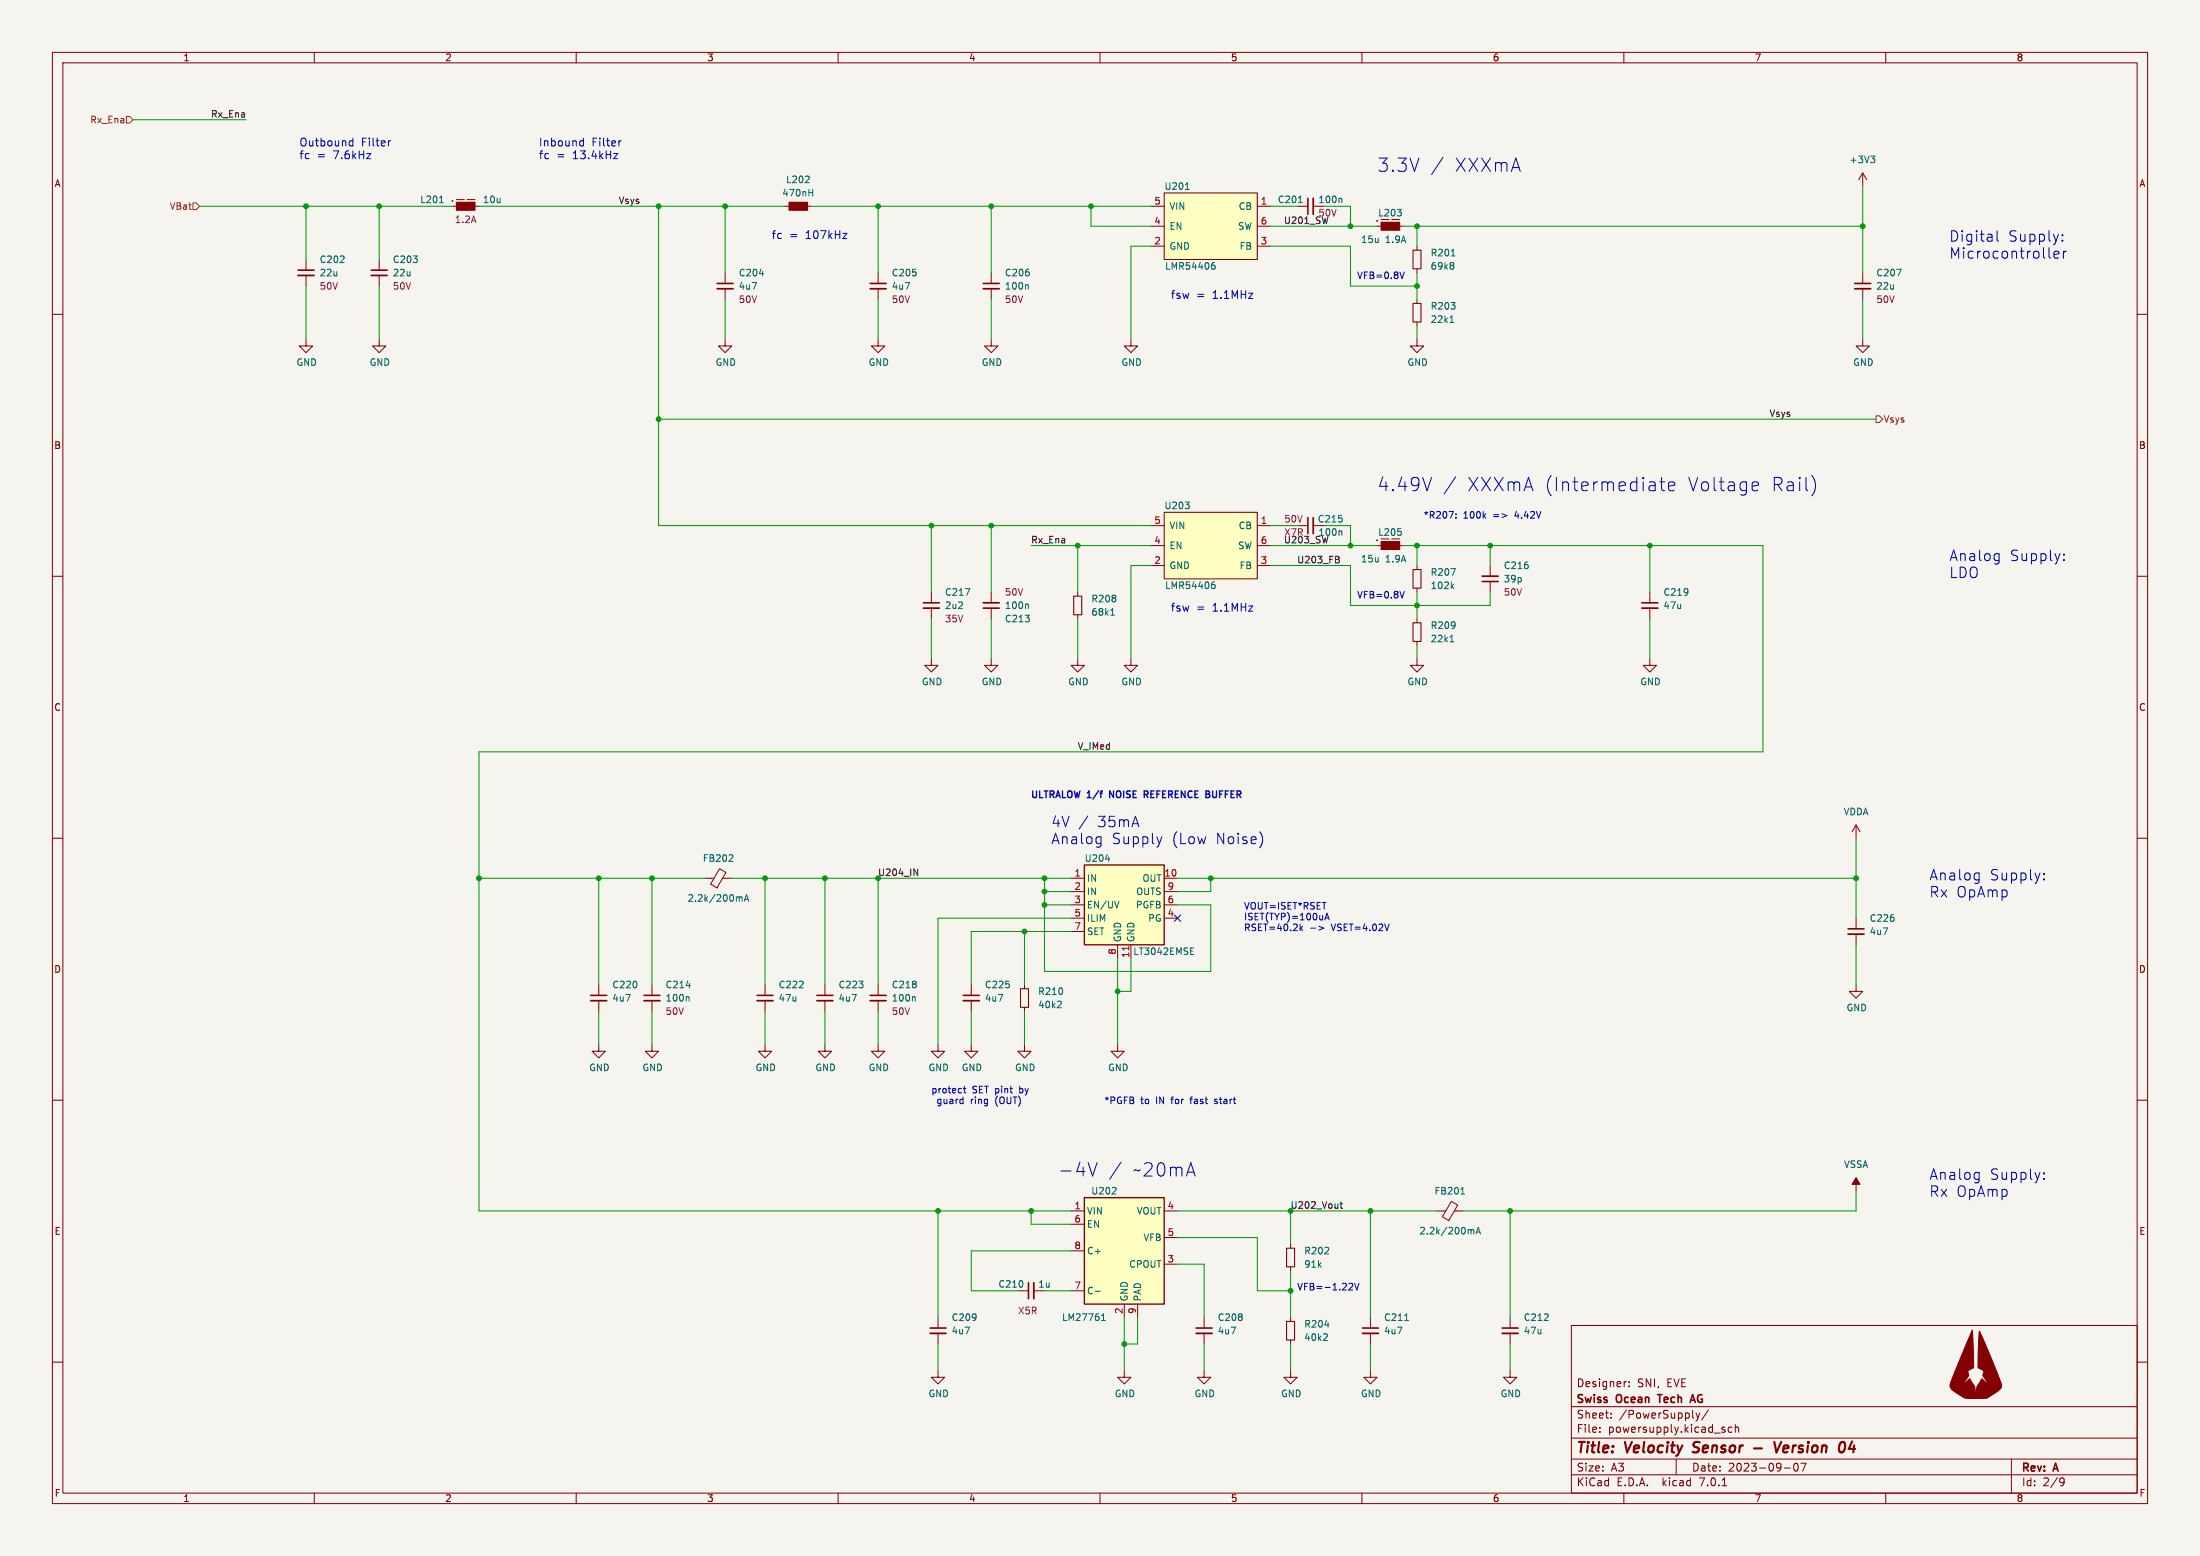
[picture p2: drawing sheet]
<svg xmlns="http://www.w3.org/2000/svg" width="420mm" height="297mm" viewBox="0 0 420 297" stroke-linecap="round" stroke-linejoin="round" font-family="sans-serif">
<path d="M0 0h420v297h-420z" fill="#f5f4ef" stroke="#f5f4ef" stroke-width=".19"/>
<g fill="none" stroke="#840000" stroke-width=".19">
<path d="M10 10h400v277h-400zM12 12h396v273h-396zM60 10v2M110 10v2M160 10v2M210 10v2M260 10v2M310 10v2M360 10v2M86.4 39.4h1.2M87.1 38.1h1.5M89.2 38.1h1.5"/>
<path d="M90.2 39.4h1.2M149.9 39.4h1.2M153.7 39.4h1.2M219.7 39.4h2.5M222.2 36.8h17.8v12.7h-17.8zM240 39.4h2.6M247.6 39.4h2.1M250.7 39.4h2M355.6 33l-.8 1.3M355.6 33v2.6M355.6 33l.8 1.3M10 60h2"/>
<path d="M58.4 49.5v2.1M58.4 52.6v2M72.4 49.5v2.1M72.4 52.6v2M138.4 52.1v2M138.4 55.1v2.1M167.6 52.1v2M167.6 55.1v2.1M189.2 52.1v2M189.2 55.1v2.1M219.7 43.2h2.5M219.7 47h2.5"/>
<path d="M240 43.2h2.6M240 47h2.6M262.9 43.2h1.3M266.7 43.2h1.3M270.5 47v.8M270.5 51.3v.8M270.5 57.2v.7M355.6 52.1v2M355.6 55.1v2.1M408 60h2M58.4 64.8v1.2h1.3l-1.3 1.3-1.3-1.3h1.3M72.4 64.8v1.2h1.3l-1.3 1.3-1.3-1.3h1.3"/>
<path d="M138.4 64.8v1.2h1.3l-1.3 1.3-1.2-1.3h1.2M167.6 64.8v1.2h1.3l-1.3 1.3-1.2-1.3h1.2M189.2 64.8v1.2h1.3l-1.3 1.3-1.2-1.3h1.2M215.9 64.8v1.2h1.3l-1.3 1.3-1.3-1.3h1.3M270.5 64.8v1.2h1.3l-1.3 1.3-1.3-1.3h1.3M270.5 61.5v.7M355.6 64.8v1.2h1.3l-1.3 1.3-1.3-1.3h1.3M222.2 97.8h17.8v12.7h-17.8zM10 110h2M177.8 113v2.1M177.8 116.1v2M189.2 113v2.1"/>
<path d="M189.2 116.1v2M205.7 113v.8M205.7 117.3v.8M219.7 100.3h2.5M219.7 104.1h2.5M219.7 108h2.5M240 100.3h2.6M240 104.1h2.6M240 108h2.6M247.6 100.3h2.1M250.7 100.3h2M262.9 104.1h1.3"/>
<path d="M266.7 104.1h1.3M270.5 108v.7M270.5 112.3v.7M270.5 118.1v.8M284.5 108v2M284.5 111v2M315 113v2.1M315 116.1v2M408 110h2M177.8 125.7v1.3h1.3l-1.3 1.3-1.3-1.3h1.3M189.2 125.7v1.3h1.3l-1.3 1.3-1.2-1.3h1.2M205.7 125.7v1.3h1.3l-1.3 1.3-1.2-1.3h1.2"/>
<path d="M215.9 125.7v1.3h1.3l-1.3 1.3-1.3-1.3h1.3M270.5 125.7v1.3h1.3l-1.3 1.3-1.3-1.3h1.3M270.5 122.4v.8M315 125.7v1.3h1.2l-1.2 1.3-1.3-1.3h1.3M10 160h2M354.3 157.5v2.5M354.3 157.5l-.7 1.3M354.3 157.5l.8 1.3M408 160h2M134.6 167.6h1.7M137.4 165.8l1.2 .7-1.7 3-1.2-.7zM137.9 167.6h1.8"/>
<path d="M204.5 167.6h2.5M204.5 170.2h2.5M204.5 172.7h2.5M204.5 175.3h2.5M204.5 177.8h2.5M222.2 167.6h2.6M222.2 170.2h2.6M222.2 172.7h2.6M222.2 175.3h2.6M354.3 175.3v2M354.3 178.3v2M114.3 199.4v1.3h1.3l-1.3 1.2-1.3-1.2h1.3"/>
<path d="M114.3 188v2M114.3 191v2M124.5 199.4v1.3h1.2l-1.2 1.2-1.3-1.2h1.3M124.5 188v2M124.5 191v2M146 199.4v1.3h1.3l-1.3 1.2-1.2-1.2h1.2M146 188v2M146 191v2M157.5 199.4v1.3h1.2l-1.2 1.2-1.3-1.2h1.3M157.5 188v2M157.5 191v2M167.6 199.4v1.3h1.3l-1.3 1.2-1.2-1.2h1.2"/>
<path d="M167.6 188v2M167.6 191v2M179.1 199.4v1.3h1.2l-1.2 1.2-1.3-1.2h1.3M185.4 199.4v1.3h1.3l-1.3 1.2-1.3-1.2h1.3M185.4 188v2M185.4 191v2M195.6 199.4v1.3h1.2l-1.2 1.2-1.3-1.2h1.3M195.6 188v.7M195.6 192.3v.7M213.4 199.4v1.3h1.2l-1.2 1.2-1.3-1.2h1.3M213.4 180.3v2.6M215.9 180.3v2.6"/>
<path d="M354.3 188v1.2h1.3l-1.3 1.3-1.2-1.3h1.2M10 210h2M408 210h2M204.5 231.1h2.5M204.5 233.7h2.5M204.5 238.8h2.5M222.2 231.1h2.6M222.2 236.2h2.6M246.4 237.5v.8M274.3 231.1h1.7M277.1 229.3l1.2 .7-1.7 3-1.2-.7zM277.6 231.1h1.8"/>
<path d="M354.3 224.8v2.5M10 260h2M179.1 251.5v2M179.1 254.5v2M194.3 246.4h2M197.4 246.4h2M204.5 246.4h2.5M214.6 248.9v2.6M217.2 248.9v2.6M222.2 241.3h2.6M229.9 251.5v2M229.9 254.5v2"/>
<path d="M246.4 241.8v.8M246.4 251.5v.7M246.4 255.8v.7M261.6 251.5v2M261.6 254.5v2M288.3 251.5v2M288.3 254.5v2M300 253h108v32h-108zM408 260h2M179.1 261.6v1.3h1.2l-1.2 1.3-1.3-1.3h1.3M214.6 261.6v1.3h1.3l-1.3 1.3-1.2-1.3h1.2M229.9 261.6v1.3h1.2l-1.2 1.3-1.3-1.3h1.3"/>
<path d="M246.4 261.6v1.3h1.2l-1.2 1.3-1.3-1.3h1.3M261.6 261.6v1.3h1.3l-1.3 1.3-1.3-1.3h1.3M288.3 261.6v1.3h1.3l-1.3 1.3-1.3-1.3h1.3M300 278.5h108M300 274.5h108M300 268.5h108M305.4 273.3v.1M305.4 272.5v.1M307.6 270.6v.1M307.6 269.8v.1M310.3 263.7h.2M311 264.6v.1"/>
<path d="M311 263.8v.1M320 278.5v3M323.8 269.7l.3 1M324.1 270.7l-.3 .5M324.5 269.7l-.4 1M326.1 269.1l-1.3 2M329.1 272.9l.2 .2-.2 .3M329.1 272.4l.2 .1M330.6 272.5l-.4-.1-.3 .3 .2 .6h.5M331.3 272.5l.2-.1 .3 .1 .1 .9M331.3 271.9v1.5M342.6 279.4l.2-.1a.8 .8 0 0 1 .5 .7 .8 .8 0 0 1-.5 .8 1 1 0 0 1-.2-1.4z"/>
<path d="M343.8 279.3h1l-.7 1.5M384 278.5v6.5M60 285v2M110 285v2M160 285v2M210 285v2M260 285v2M300 281.5h108M310 285v2M328.8 283.6h.8M340.6 280.2h1.2M360 285v2"/>
<path d="M393.5 282.1l.5 .1a.99 .99 0 0 1-.4 1.4h-.3M394.1 282.7l-.2 .3h-.4"/>
</g>
<path d="M323.1 277.1l.3 .1M334.8 276.5h1.6M338.7 275.2l.4 2 .9-2M351.9 275.2l.1 .1a1.55 1.55 0 0 1-.1 1.7" fill="none" stroke="#840000" stroke-width=".4"/>
<g fill="none" stroke="#840000" stroke-width=".3">
<path d="M249.7 37.8v3.1M56.9 51.6h3M70.9 51.6h3M136.9 54.1h3.1M166.1 54.1h3.1M187.7 54.1h3.1M354.1 54.1h3M249.7 98.8v3.1M176.3 115.1h3M187.7 116.1h3.1M283 111h3M313.4 115.1h3.1"/>
<path d="M352.8 177.3h3.1M112.8 190h3M122.9 190h3.1M144.5 190h3.1M156 190h3M166.1 190h3.1M183.9 190h3M177.5 253.5h3.1M196.3 244.9v3M228.3 253.5h3.1M260.1 253.5h3M286.8 253.5h3"/>
<path d="M316.4 266.2h.9M322.6 267.7l.5-1.5 .5 1.5M322.8 267.3h.7"/>
</g>
<g fill="#840000" stroke="#840000" stroke-width=".19">
<path d="M263.7 42.4h3.5v1.5h-3.5z"/>
<path d="M150.6 38.6h3.6v1.5h-3.6z"/>
<path d="M376.5 253.9l.3 7.2-1.1 .6 .2 .9-1.5 2.2 1.6-1.6 .2 .3a3.6 3.6 0 0 1 1 2.8 4.3 4.3 0 0 1 1.2-3.1l1.6 1.6-1.5-2.2 .2-.9-1.1-.6 .3-7 1.5 3.4 2.5 6.2a1.24 1.24 0 0 1-.5 1.8l-2.1 1.4h-2a4.2 4.2 0 0 1-2.4-.2l-.3-.1a5.9 5.9 0 0 1-2.3-1.9 4.6 4.6 0 0 1 .7-2.5z"/>
<path d="M87.1 38.6h3.6v1.5h-3.6z"/>
<path d="M263.7 103.4h3.5v1.5h-3.5z"/>
<path d="M354.3 224.8l.8 1.3h-1.5z"/>
<circle cx="262.9" cy="42.2" r=".08"/>
<circle cx="86.4" cy="38.4" r=".08"/>
<circle cx="262.9" cy="103.1" r=".08"/>
</g>
<g fill="none" stroke="#006464" stroke-width=".19">
<path d="M83.9 38.7h.7M153.7 34.9h.8M154.4 33.7v.5M154.4 36.8h.8M155.2 36.1v1.3M226.3 36.1h.7M247.9 38.7h.7M256 37.8l.2 .2v.7M357.1 29.8h.8l-.4 .5M357.7 30.3l.2 .2v.3l-.2 .3M196.1 54.4l.2 .1v.7M231.5 50.6h.2l.3 .2-.1 .5-.4 .1"/>
<path d="M231.9 50.1l-.4 .1M277.1 48.8h.7M277.4 50.2l.1 .2-.1 .2M277.4 50.7l.1 .2-.1 .4M276.8 61.5h.7M277.1 60.5l.1-.2v1.2M196.1 115.3l.2 .2v.7M212 117.4h.8M212.3 116.3l.1-.1v1.2M231.5 111.6h.2l.3 .2-.1 .4-.4 .1M231.9 111.1h-.4M256 101.3l.2 .2v.7"/>
<path d="M277.2 111.9l.3 .4M277.5 111.5l-.4 .5M276.8 122.5h.7M277.1 121.4l.1-.2v1.3M139.8 163.2l.1 .2v.3l-.8 .7h.8M141.2 171.3h.4l.1 .7M142.1 172l.4-1.2 .4 1.2M142.2 171.7h.6M211.1 164h.7M213.6 172l-.4 1.3M131.4 190.2l.1 .2v.7M174.5 190.2l.2 .2v.7"/>
<path d="M202.5 191.1l.1 .2-.1 .3-.7 .8h.8M227.3 182.2h.6M227.3 180.9h.6M212.3 227.9h.8M213 226.8v.4M278.9 227.9h.7M280.9 234.8h.4l.1 .7M281.8 235.5l.4-1.2 .4 1.2M281.9 235.2h.6M209.1 246.5h1M210.3 252h.7M210.3 251.1l.4-.3v1.2"/>
<path d="M253.3 254.6l.1 .2-.1 .3-.7 .8h.8M268.2 252.1h.7"/>
</g>
<path d="M269.7 47.8h1.6v3.5h-1.6zM269.7 57.9h1.6v3.6h-1.6zM205 113.8h1.5v3.5h-1.5zM269.7 108.7h1.6v3.6h-1.6zM269.7 118.9h1.6v3.5h-1.6zM194.8 188.7h1.5v3.6h-1.5zM245.6 238.3h1.5v3.5h-1.5zM245.6 252.2h1.5v3.6h-1.5z" fill="none" stroke="#840000" stroke-width=".2"/>
<g fill="none" stroke="#840000" stroke-width=".33">
<path d="M250.7 37.8v3.1M56.9 52.6h3M70.9 52.6h3M136.9 55.1h3.1M166.1 55.1h3.1M187.7 55.1h3.1M354.1 55.1h3M250.7 98.8v3.1M176.3 116.1h3M187.7 115.1h3.1M283 110h3M313.4 116.1h3.1"/>
<path d="M352.8 178.3h3.1M112.8 191h3M122.9 191h3.1M144.5 191h3.1M156 191h3M166.1 191h3.1M183.9 191h3M177.5 254.5h3.1M197.4 244.9v3M228.3 254.5h3.1M260.1 254.5h3M286.8 254.5h3"/>
</g>
<g fill="#ffffc2" stroke="#ffffc2" stroke-width=".19">
<path d="M207 228.6h15.2v20.3h-15.2z"/>
<path d="M222.2 36.8h17.8v12.7h-17.8z"/>
<path d="M207 165.1h15.2v15.2h-15.2z"/>
<path d="M222.2 97.8h17.8v12.7h-17.8z"/>
</g>
<path d="M207 165.1h15.2v15.2h-15.2zM207 228.6h15.2v20.3h-15.2z" fill="none" stroke="#840000" stroke-width=".25"/>
<path d="M215.5 180.6v.8" fill="none" stroke="#a90000" stroke-width=".19"/>
<path d="M24.1 22.2h.7l.6 .7-.6 .6h-.7zM36.8 38.7h.7l.6 .7-.6 .6h-.7zM358.1 79.4h.7l.6 .6-.6 .6h-.7z" fill="none" stroke="#725600" stroke-width=".19"/>
<path d="M255.6 106.9v.4M174.5 165.9l.7 1.2v-1.2M255.8 229.8h.5M256 229.4v1.1l.3 .1" fill="none" stroke="#0f0f0f" stroke-width=".19"/>
<g fill="none" stroke="#0000c2" stroke-width=".19">
<path d="M66.9 26.9h.5M67.4 27.8l-.5 .1M67.4 26.4v1.5M70 29.3h.8l-.8 1h.8M74.6 26.9h-.3M110.9 26.9h.5M111.4 26.4v1.5M111.4 27.8l-.5 .1M117.2 29.3h.7l-.7 1h.7M118.6 26.9h-.3M275.5 30l-2.2 3.3M160.9 44.5h.8l-.8 1h.8"/>
<path d="M268.1 51.9l-.4 1.3M381.3 44v1.8l.2 .2M391.3 49.2l.1 .1M392.1 48.6l1-.2-.1-.4h-.6l-.3 .2 .1 1h.8M393.7 45.9l.1 .1h-.1M393.7 45.9v.1M393.7 44.8v.2M393.7 44.8l.1 .1-.1 .1M393.9 48v1.3M394.5 48h-.4l-.2 .3M277.9 91l-2.2 3.3M277.9 98.8v.1"/>
<path d="M277.9 98.1v.1M316.8 92h1M317.2 91.1v2.2l.1 .2 .5 .2M318.5 92.8l1.2-.2-.1-.5-.7-.1-.4 .3 .1 1.2 .3 .2 .7-.2M334.6 92.1l.7-.1 .3 .1 .1 .5-1.2 .2M334.6 93.5l.3 .2 .7-.2M345.9 90.8a2.91 2.91 0 0 1 0 3.8M268.1 112.9l-.4 1.2M381.4 105.7l.2 .1M381.6 105.7l-.1 1.8M381.6 106.9l-.2 .1M394 106.8v.2"/>
<path d="M394 106.8l-.1 .1 .1 .1M394 105.8v.2M394 105.8l-.1 .1 .1 .1M207.7 155.7l-1.7 2.6M210 159.7l.2 .1M210.2 159.7l-.1 1.8M221.8 159.7l-.5 1.3M240.8 159.1v.2a2.38 2.38 0 0 1 0 2.1M210.2 160.9l-.2 .1M248.2 176.4v1.2M248.3 177.2l.4 .4M248.7 176.8l-.5 .5"/>
<path d="M250.2 177.2h1M251.8 176.8l.9 .4-.9 .3M252.9 175.6l.4-1.3 .5 1.3M253 175.2h.6M265.2 176.4l-.4 1.2M377.6 166.6l.2 .1M377.8 166.6l-.1 1.8M377.8 167.9l-.2 .1M390.2 167.8v.2M390.2 167.8l-.1 .1 .1 .1M390.2 166.7v.2M390.2 166.7l-.1 .1 .1 .1"/>
<path d="M183.9 207.8h.5M184.1 207.3v1.1l.3 .2M209.4 221.9l-.8 2.6M214 221.8l-2.2 3.3M377.6 223.8l.2 .1M377.8 223.8l-.1 1.8M377.8 225l-.2 .1M390.2 223.9v.2M390.2 224.9v.2M390.2 224.9l-.1 .1 .1 .1M390.2 223.9l-.1 .1 .1 .1M257.7 245h.4l.1 .3-.8 .9h.8"/>
<path d="M258.6 245l.4 1.2 .4-1.2"/>
</g>
<path d="M210 151.4h.5M210.3 151h.2M218.4 151.6h.5M218.7 151.6l.5 .6M218.9 151h-.5v1.2M230.7 151l.2 .2-.2 .4 .3 .2-.1 .3-.2 .1" fill="none" stroke="#0000c2" stroke-width=".25"/>
<g fill="none" stroke="#009600" stroke-width=".19">
<path d="M25.4 22.9h21.6M38.1 39.4h48.3M58.4 39.4v10.1M72.4 39.4v10.1M91.4 39.4h58.5M125.7 39.4v60.9h94M138.4 39.4v12.7M154.9 39.4h64.8M167.6 39.4v12.7M189.2 39.4v12.7M208.3 39.4v3.8h11.4M242.6 39.4h5"/>
<path d="M252.7 39.4h5.1v3.8M355.6 35.6v16.5M58.4 54.6v10.2M72.4 54.6v10.2M138.4 57.2v7.6M167.6 57.2v7.6M189.2 57.2v7.6M219.7 47h-3.8v17.8M242.6 47h15.2v7.6h12.7M242.6 43.2h20.3M268 43.2h87.6M270.5 43.2v3.8"/>
<path d="M270.5 52.1v5.1M355.6 57.2v7.6M270.5 62.2v2.6M125.7 80h232.4M177.8 100.3v12.7M177.8 118.1v7.6M189.2 100.3v12.7M189.2 118.1v7.6M196.8 104.1h22.9M205.7 104.1v8.9M205.7 118.1v7.6M219.7 108h-3.8v17.7"/>
<path d="M242.6 108h15.2v7.6h26.7v-2.6M242.6 104.1h20.3M242.6 100.3h5M252.7 100.3h5.1v3.8M268 104.1h68.5v39.4h-245.1v87.6h113.1M270.5 104.1v3.9M270.5 113v5.1M284.5 104.1v3.9M315 104.1v8.9M315 118.1v7.6M270.5 123.2v2.5M91.4 167.6h43.2"/>
<path d="M114.3 167.6v20.4M124.5 167.6v20.4M139.7 167.6h64.8M146 167.6v20.4M157.5 167.6v20.4M167.6 167.6v20.4M195.6 177.8v10.2M199.4 167.6v17.8h31.7v-12.7h-6.3M199.4 170.2h5.1M199.4 172.7h5.1M204.5 177.8h-19.1v10.2M204.5 175.3h-25.4v24.1"/>
<path d="M224.8 167.6h129.5M231.1 167.6v2.6h-6.3M354.3 160v15.3M114.3 193v6.4M124.5 193v6.4M146 193v6.4M157.5 193v6.4M167.6 193v6.4M185.4 193v6.4M195.6 193v6.4M213.4 182.9v16.5M215.9 182.9v6.3h-2.5"/>
<path d="M354.3 180.3v7.7M179.1 231.1v20.4M196.8 231.1v2.6h7.7M204.5 238.8h-19.1v7.6h8.9M224.8 231.1h49.5M224.8 236.2h15.2v10.2h6.4M246.4 231.1v6.4M261.6 231.1v20.4M288.3 231.1v20.4M354.3 227.3v3.8h-74.9M179.1 256.5v5.1M199.4 246.4h5.1"/>
<path d="M214.6 251.5v10.1M217.2 251.5v5h-2.6M224.8 241.3h5.1v10.2M229.9 256.5v5.1M246.4 242.6v8.9M246.4 256.5v5.1M261.6 256.5v5.1M288.3 256.5v5.1"/>
</g>
<path d="M224.2 174.7l1.2 1.2M225.4 174.7l-1.2 1.2" fill="none" stroke="#000084" stroke-width=".19"/>
<g fill="#009600" stroke="#009600" stroke-width=".19">
<circle cx="257.8" cy="43.2" r=".46"/>
<circle cx="270.5" cy="43.2" r=".46"/>
<circle cx="270.5" cy="104.1" r=".46"/>
<circle cx="231.1" cy="167.6" r=".46"/>
<circle cx="261.6" cy="231.1" r=".46"/>
<circle cx="354.3" cy="167.6" r=".46"/>
<circle cx="288.3" cy="231.1" r=".46"/>
<circle cx="214.6" cy="256.5" r=".46"/>
<circle cx="179.1" cy="231.1" r=".46"/>
<circle cx="246.4" cy="246.4" r=".46"/>
<circle cx="284.5" cy="104.1" r=".46"/>
<circle cx="270.5" cy="115.6" r=".46"/>
<circle cx="315" cy="104.1" r=".46"/>
<circle cx="257.8" cy="104.1" r=".46"/>
<circle cx="196.8" cy="231.1" r=".46"/>
<circle cx="213.4" cy="189.2" r=".46"/>
<circle cx="199.4" cy="172.7" r=".46"/>
<circle cx="195.6" cy="177.8" r=".46"/>
<circle cx="199.4" cy="170.2" r=".46"/>
<circle cx="355.6" cy="43.2" r=".46"/>
<circle cx="270.5" cy="54.6" r=".46"/>
<circle cx="157.5" cy="167.6" r=".46"/>
<circle cx="91.4" cy="167.6" r=".46"/>
<circle cx="114.3" cy="167.6" r=".46"/>
<circle cx="124.5" cy="167.6" r=".46"/>
<circle cx="146" cy="167.6" r=".46"/>
<circle cx="177.8" cy="100.3" r=".46"/>
<circle cx="125.7" cy="80" r=".46"/>
<circle cx="208.3" cy="39.4" r=".46"/>
<circle cx="189.2" cy="39.4" r=".46"/>
<circle cx="205.7" cy="104.1" r=".46"/>
<circle cx="189.2" cy="100.3" r=".46"/>
<circle cx="167.6" cy="39.4" r=".46"/>
<circle cx="72.4" cy="39.4" r=".46"/>
<circle cx="125.7" cy="39.4" r=".46"/>
<circle cx="138.4" cy="39.4" r=".46"/>
<circle cx="58.4" cy="39.4" r=".46"/>
<circle cx="199.4" cy="167.6" r=".46"/>
</g>
<g font-size="3.5" fill="#0000c2">
<text x="262.9" y="33">3.3V</text>
<text x="277.4" y="33">XXXmA</text>
<text x="262.9" y="94">4.49V</text>
<text x="279.8" y="94">XXXmA (Intermediate</text>
<text x="321.6" y="94">Voltage</text>
<text x="337.5" y="94">Rail)</text>
<text x="201.9" y="224.8">-4V</text>
<text x="215.9" y="224.8">~20mA</text>
</g>
<g font-size="2.8" fill="#0000c2">
<text x="372.1" y="46.3">Digital</text>
<text x="383.3" y="46.3">Supply:</text>
<text x="372.1" y="49.5">Microcontroller</text>
<text x="372.1" y="107.2">Analog</text>
<text x="383.6" y="107.2">Supply:</text>
<text x="372.1" y="110.5">LDO</text>
<text x="200.7" y="158">4V /</text>
<text x="200.7" y="161.3">Analog</text>
<text x="209.4" y="158">35mA</text>
<text x="212.2" y="161.3">Supply</text>
<text x="223.6" y="161.3">(Low</text>
<text x="231.9" y="161.3">Noise)</text>
<text x="368.3" y="168.2">Analog</text>
<text x="368.3" y="171.4">Rx OpAmp</text>
<text x="379.8" y="168.2">Supply:</text>
<text x="368.3" y="225.4">Analog</text>
<text x="379.8" y="225.4">Supply:</text>
<text x="368.3" y="228.6">Rx OpAmp</text>
</g>
<g font-size="2.8" fill="#840000">
<text x="301" y="277.8">Title:</text>
<text x="310.4" y="277.8">Velocity</text>
<text x="323.9" y="277.8">Sensor</text>
<text x="340.7" y="277.8">Version</text>
<text x="353.6" y="277.8">04</text>
</g>
<g font-size="2.1" fill="#0000c2">
<text x="57.1" y="28">Outbound</text>
<text x="68.9" y="28">Filter</text>
<text x="102.9" y="28">Inbound</text>
<text x="113" y="28">Filter</text>
<text x="57.1" y="30.5">fc</text>
<text x="60.5" y="30.5">=</text>
<text x="63.6" y="30.5">7.6kHz</text>
<text x="102.9" y="30.5">fc</text>
<text x="106.2" y="30.5">=</text>
<text x="109.3" y="30.5">13.4kHz</text>
<text x="147.3" y="45.7">fc</text>
<text x="150.7" y="45.7">=</text>
<text x="153.8" y="45.7">107kHz</text>
<text x="223.5" y="57.2">fsw</text>
<text x="228.4" y="57.2">=</text>
<text x="231.5" y="57.2">1.1MHz</text>
<text x="223.5" y="116.8">fsw</text>
<text x="228.4" y="116.8">=</text>
<text x="231.5" y="116.8">1.1MHz</text>
</g>
<g font-size="2.1" fill="#840000">
<text x="301" y="268.1">Swiss</text>
<text x="301" y="264.9">Designer:</text>
<text x="308.7" y="268.1">Ocean</text>
<text x="312.6" y="264.9">SNI,</text>
<text x="317.2" y="268.1">Tech</text>
<text x="318.2" y="264.9">EVE</text>
<text x="323.8" y="268.1">AG</text>
<text x="301" y="273.6">File:</text>
<text x="301" y="270.9">Sheet:</text>
<text x="307" y="273.6">powersupply.kicad_sch</text>
<text x="309.1" y="270.9">/PowerSupply/</text>
<text x="301" y="281">Size:</text>
<text x="307.6" y="281">A3</text>
<text x="323" y="281">Date:</text>
<text x="329.9" y="281">2023-09-07</text>
<text x="386" y="281.2">Rev:</text>
<text x="392.2" y="281.2">A</text>
<text x="301" y="283.8">KiCad</text>
<text x="308.6" y="283.8">E.D.A.</text>
<text x="317.4" y="283.8">kicad</text>
<text x="324.5" y="283.8">7.0.1</text>
<text x="386" y="283.8">Id:</text>
<text x="390" y="283.8">2/9</text>
</g>
<g font-size="1.8" fill="#840000">
<text x="35" y="11.8">1</text>
<text x="85" y="11.8">2</text>
<text x="135" y="11.8">3</text>
<text x="185" y="11.8">4</text>
<text x="235" y="11.8">5</text>
<text x="285" y="11.8">6</text>
<text x="335" y="11.8">7</text>
<text x="385" y="11.8">8</text>
<text x="10.4" y="35.8">A</text>
<text x="408.4" y="35.8">A</text>
<text x="10.3" y="85.8">B</text>
<text x="408.3" y="85.8">B</text>
<text x="10.3" y="135.8">C</text>
<text x="408.3" y="135.8">C</text>
<text x="10.3" y="185.8">D</text>
<text x="408.3" y="185.8">D</text>
<text x="10.4" y="235.8">E</text>
<text x="408.3" y="235.8">E</text>
<text x="10.4" y="285.8">F</text>
<text x="35" y="286.8">1</text>
<text x="85" y="286.8">2</text>
<text x="135" y="286.8">3</text>
<text x="185" y="286.8">4</text>
<text x="235" y="286.8">5</text>
<text x="285" y="286.8">6</text>
<text x="335" y="286.8">7</text>
<text x="385" y="286.8">8</text>
<text x="408.4" y="285.8">F</text>
</g>
<g font-size="1.8" fill="#725600">
<text x="17.1" y="23.7">Rx_Ena</text>
<text x="32.3" y="40.2">VBat</text>
<text x="359.6" y="80.8">Vsys</text>
</g>
<g font-size="1.8" fill="#0f0f0f">
<text x="40.2" y="22.5">Rx_Ena</text>
<text x="118.1" y="39">Vsys</text>
<text x="251.6" y="41.5">50V</text>
<text x="245.1" y="42.8">U201_SW</text>
<text x="337.8" y="79.7">Vsys</text>
<text x="196.8" y="103.8">Rx_Ena</text>
<text x="245.1" y="103.8">U203_SW</text>
<text x="245.1" y="102.4">X7R</text>
<text x="247.6" y="107.6">U203_FB</text>
<text x="251.6" y="102.4">100n</text>
<text x="205.7" y="143.2">V_IMed</text>
</g>
<g font-size="1.8" fill="#006464">
<text x="150" y="35.1">L202</text>
<text x="353" y="31.3">+3V3</text>
<text x="80.2" y="38.9">L201</text>
<text x="92.1" y="38.9">10u</text>
<text x="149.3" y="37.7">470nH</text>
<text x="222.2" y="36.4">U201</text>
<text x="223.3" y="40.2">VIN</text>
<text x="236.3" y="40.2">CB</text>
<text x="243.9" y="38.9">C201</text>
<text x="251.6" y="38.9">100n</text>
<text x="263" y="41.5">L203</text>
<text x="223.3" y="47.8">GND</text>
<text x="223.3" y="44">EN</text>
<text x="236.2" y="44">SW</text>
<text x="236.5" y="47.8">FB</text>
<text x="259.8" y="46.5">15u</text>
<text x="264.4" y="46.5">1.9A</text>
<text x="61" y="50.4">C202</text>
<text x="61" y="52.9">22u</text>
<text x="74.9" y="50.4">C203</text>
<text x="74.9" y="52.9">22u</text>
<text x="141" y="52.9">C204</text>
<text x="170.2" y="52.9">C205</text>
<text x="191.8" y="52.9">C206</text>
<text x="222.4" y="51.6">LMR54406</text>
<text x="273.1" y="49.1">R201</text>
<text x="273.1" y="51.6">69k8</text>
<text x="358.1" y="52.9">C207</text>
<text x="141" y="55.4">4u7</text>
<text x="170.2" y="55.4">4u7</text>
<text x="191.8" y="55.4">100n</text>
<text x="273.1" y="59.2">R203</text>
<text x="358.1" y="55.4">22u</text>
<text x="273.1" y="61.8">22k1</text>
<text x="56.5" y="70">GND</text>
<text x="70.5" y="70">GND</text>
<text x="136.6" y="70">GND</text>
<text x="165.8" y="70">GND</text>
<text x="187.4" y="70">GND</text>
<text x="214" y="70">GND</text>
<text x="268.6" y="70">GND</text>
<text x="353.7" y="70">GND</text>
<text x="222.2" y="97.3">U203</text>
<text x="223.3" y="101.2">VIN</text>
<text x="236.3" y="101.2">CB</text>
<text x="251.5" y="99.9">C215</text>
<text x="223.3" y="105">EN</text>
<text x="236.2" y="105">SW</text>
<text x="259.8" y="107.5">15u</text>
<text x="263" y="102.4">L205</text>
<text x="264.4" y="107.5">1.9A</text>
<text x="180.3" y="113.9">C217</text>
<text x="222.4" y="112.6">LMR54406</text>
<text x="223.3" y="108.8">GND</text>
<text x="236.5" y="108.8">FB</text>
<text x="273.1" y="110">R207</text>
<text x="273.1" y="112.6">102k</text>
<text x="287" y="108.8">C216</text>
<text x="287" y="111.3">39p</text>
<text x="317.5" y="113.9">C219</text>
<text x="180.3" y="116.4">2u2</text>
<text x="191.8" y="118.9">C213</text>
<text x="191.8" y="116.4">100n</text>
<text x="208.3" y="115.1">R208</text>
<text x="208.3" y="117.7">68k1</text>
<text x="317.5" y="116.4">47u</text>
<text x="273.1" y="120.2">R209</text>
<text x="273.1" y="122.7">22k1</text>
<text x="175.9" y="130.9">GND</text>
<text x="187.4" y="130.9">GND</text>
<text x="203.9" y="130.9">GND</text>
<text x="214" y="130.9">GND</text>
<text x="268.6" y="130.9">GND</text>
<text x="313.1" y="130.9">GND</text>
<text x="351.9" y="155.8">VDDA</text>
<text x="134.1" y="164.7">FB202</text>
<text x="207" y="164.7">U204</text>
<text x="131.2" y="172.3">2.2k/200mA</text>
<text x="207.5" y="168.5">IN</text>
<text x="207.5" y="171">IN</text>
<text x="207.5" y="173.5">EN/UV</text>
<text x="216.7" y="173.5">PGFB</text>
<text x="216.8" y="171">OUTS</text>
<text x="218" y="168.5">OUT</text>
<text x="207.5" y="176.1">ILIM</text>
<text x="207.5" y="178.6">SET</text>
<text x="214.2" y="179.8" transform="rotate(-90 214.2 179.8)">GND</text>
<text x="216.7" y="179.8" transform="rotate(-90 216.7 179.8)">GND</text>
<text x="219.1" y="176.1">PG</text>
<text x="356.9" y="176.1">C226</text>
<text x="356.9" y="178.6">4u7</text>
<text x="216.3" y="182.4">LT3042EMSE</text>
<text x="116.8" y="188.8">C220</text>
<text x="116.8" y="191.3">4u7</text>
<text x="127" y="188.8">C214</text>
<text x="127" y="191.3">100n</text>
<text x="148.6" y="188.8">C222</text>
<text x="148.6" y="191.3">47u</text>
<text x="160" y="188.8">C223</text>
<text x="160" y="191.3">4u7</text>
<text x="170.2" y="188.8">C218</text>
<text x="170.2" y="191.3">100n</text>
<text x="188" y="188.8">C225</text>
<text x="188" y="191.3">4u7</text>
<text x="198.1" y="190.1">R210</text>
<text x="198.1" y="192.6">40k2</text>
<text x="352.5" y="193.2">GND</text>
<text x="112.4" y="204.6">GND</text>
<text x="122.6" y="204.6">GND</text>
<text x="144.2" y="204.6">GND</text>
<text x="155.6" y="204.6">GND</text>
<text x="165.8" y="204.6">GND</text>
<text x="177.2" y="204.6">GND</text>
<text x="183.5" y="204.6">GND</text>
<text x="193.7" y="204.6">GND</text>
<text x="211.5" y="204.6">GND</text>
<text x="352" y="223.1">VSSA</text>
<text x="207.5" y="232">VIN</text>
<text x="208.3" y="228.2">U202</text>
<text x="216.9" y="232">VOUT</text>
<text x="273.8" y="228.2">FB201</text>
<text x="207.5" y="234.5">EN</text>
<text x="207.5" y="239.6">C+</text>
<text x="218.2" y="237">VFB</text>
<text x="248.9" y="239.6">R202</text>
<text x="270.9" y="235.8">2.2k/200mA</text>
<text x="190.5" y="245.9">C210</text>
<text x="198.2" y="245.9">1u</text>
<text x="215.4" y="242.1">CPOUT</text>
<text x="248.9" y="242.1">91k</text>
<text x="207.5" y="247.2">C-</text>
<text x="215.5" y="248.4" transform="rotate(-90 215.5 248.4)">GND</text>
<text x="218" y="248.4" transform="rotate(-90 218 248.4)">PAD</text>
<text x="181.6" y="252.3">C209</text>
<text x="181.6" y="254.8">4u7</text>
<text x="202.7" y="252.3">LM27761</text>
<text x="232.4" y="252.3">C208</text>
<text x="232.4" y="254.8">4u7</text>
<text x="248.9" y="253.6">R204</text>
<text x="248.9" y="256.1">40k2</text>
<text x="264.2" y="252.3">C211</text>
<text x="264.2" y="254.8">4u7</text>
<text x="290.8" y="252.3">C212</text>
<text x="290.8" y="254.8">47u</text>
<text x="177.2" y="266.8">GND</text>
<text x="212.8" y="266.8">GND</text>
<text x="228" y="266.8">GND</text>
<text x="244.5" y="266.8">GND</text>
<text x="259.7" y="266.8">GND</text>
<text x="286.4" y="266.8">GND</text>
</g>
<g font-size="1.8" fill="#a90000">
<text x="220.3" y="39.1">5</text>
<text x="240.6" y="39.1">1</text>
<text x="220.3" y="46.7">2</text>
<text x="220.3" y="42.9">4</text>
<text x="240.6" y="46.7">3</text>
<text x="240.6" y="42.9">6</text>
<text x="220.3" y="100.1">5</text>
<text x="240.6" y="100.1">1</text>
<text x="220.3" y="107.7">2</text>
<text x="220.3" y="103.9">4</text>
<text x="240.6" y="107.7">3</text>
<text x="240.6" y="103.9">6</text>
<text x="205.1" y="167.4">1</text>
<text x="222.2" y="167.4">10</text>
<text x="205.1" y="169.9">2</text>
<text x="205.1" y="172.5">3</text>
<text x="222.9" y="172.5">6</text>
<text x="222.9" y="169.9">9</text>
<text x="205.1" y="175">5</text>
<text x="205.1" y="177.5">7</text>
<text x="222.9" y="175">4</text>
<text x="213.1" y="182.3" transform="rotate(-90 213.1 182.3)">8</text>
<text x="215.6" y="182.9" transform="rotate(-90 215.6 182.9)">11</text>
<text x="205.1" y="230.9">1</text>
<text x="205.1" y="233.4">6</text>
<text x="222.9" y="230.9">4</text>
<text x="205.1" y="238.5">8</text>
<text x="222.9" y="236">5</text>
<text x="222.9" y="241">3</text>
<text x="205.1" y="246.1">7</text>
<text x="214.4" y="250.9" transform="rotate(-90 214.4 250.9)">2</text>
<text x="216.9" y="250.9" transform="rotate(-90 216.9 250.9)">9</text>
</g>
<g font-size="1.8" fill="#840084">
<text x="86.8" y="42.7">1.2A</text>
<text x="61" y="55.4">50V</text>
<text x="74.9" y="55.4">50V</text>
<text x="141" y="58">50V</text>
<text x="170.2" y="58">50V</text>
<text x="191.8" y="58">50V</text>
<text x="358.1" y="58">50V</text>
<text x="245.1" y="99.9">50V</text>
<text x="191.8" y="113.9">50V</text>
<text x="287" y="113.9">50V</text>
<text x="180.3" y="118.9">35V</text>
<text x="127" y="193.9">50V</text>
<text x="170.2" y="193.9">50V</text>
<text x="194.3" y="251">X5R</text>
</g>
<g font-size="1.8" fill="#0000c2">
<text x="259.1" y="53.3">VFB=0.8V</text>
<text x="271.8" y="99.1">*R207:</text>
<text x="279.3" y="99.1">100k</text>
<text x="285.1" y="99.1">=&gt;</text>
<text x="289.3" y="99.1">4.42V</text>
<text x="259.1" y="114.3">VFB=0.8V</text>
<text x="196.8" y="152.4">ULTRALOW 1/f</text>
<text x="212.3" y="152.4">NOISE</text>
<text x="219.3" y="152.4">REFERENCE</text>
<text x="231.5" y="152.4">BUFFER</text>
<text x="237.5" y="173.7">VOUT=ISET*RSET</text>
<text x="237.5" y="175.7">ISET(TYP)=100uA</text>
<text x="237.5" y="177.8">RSET=40.2k</text>
<text x="254.3" y="177.8">VSET=4.02V</text>
<text x="177.8" y="208.8">protect</text>
<text x="185.6" y="208.8">SET pint</text>
<text x="194.8" y="208.8">by</text>
<text x="178.9" y="210.8">guard</text>
<text x="185.4" y="210.8">ring</text>
<text x="190.2" y="210.8">(OUT)</text>
<text x="210.8" y="210.8">*PGFB</text>
<text x="217.8" y="210.8">to</text>
<text x="220.8" y="210.8">IN</text>
<text x="223.8" y="210.8">for</text>
<text x="227.5" y="210.8">fast</text>
<text x="232.3" y="210.8">start</text>
<text x="247.6" y="246.4">VFB=-1.22V</text>
</g>
<g font-size="1.8" fill="#009600">
<text x="167.6" y="167.3">U204_IN</text>
<text x="246.4" y="230.8">U202_Vout</text>
</g>
</svg>
